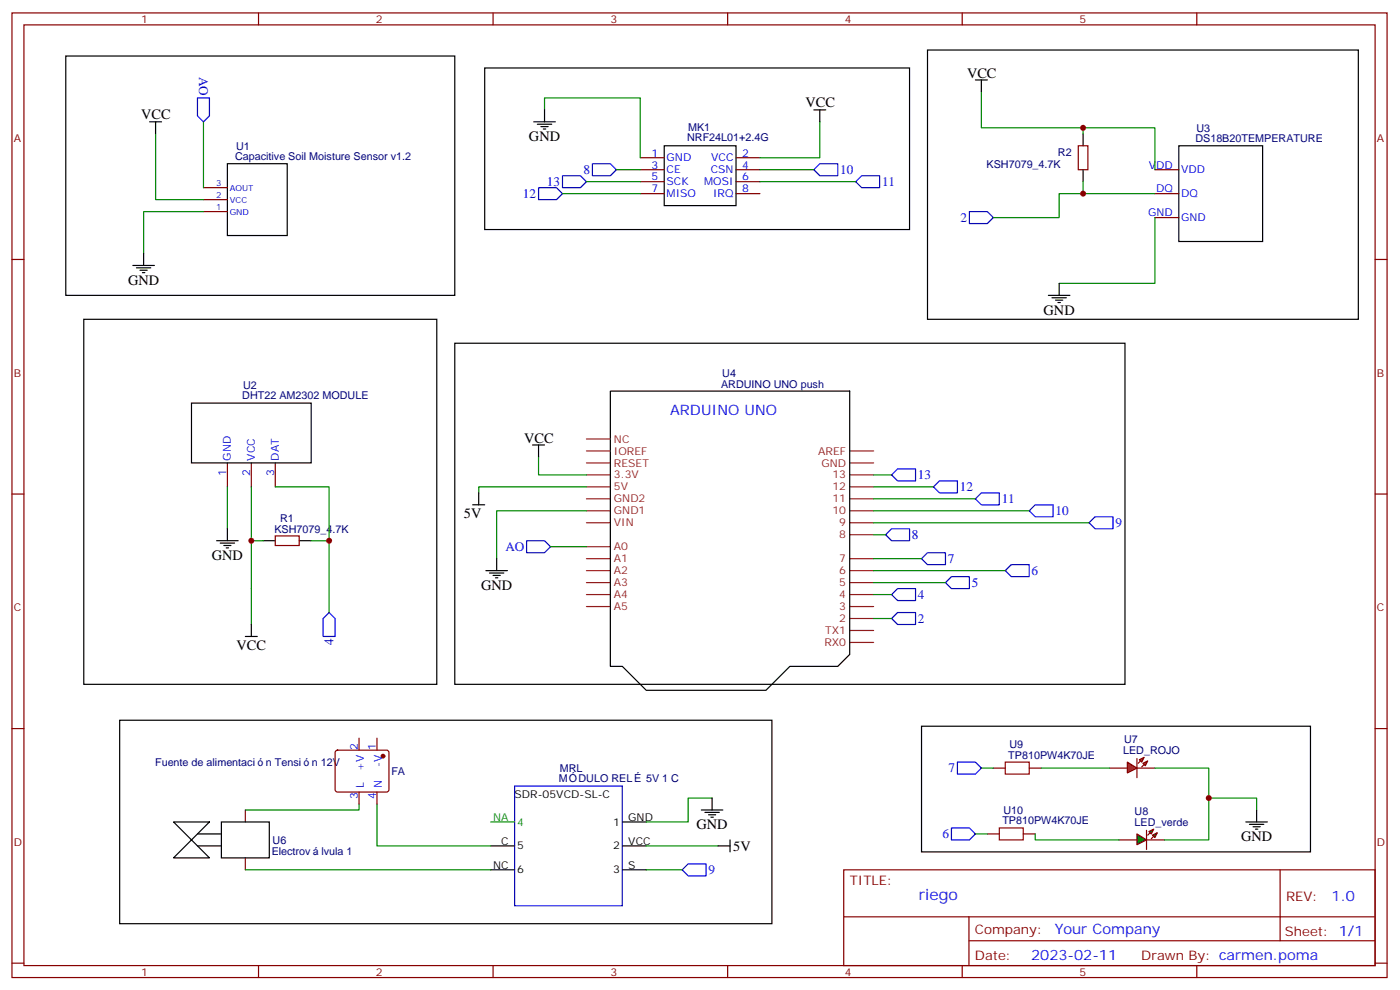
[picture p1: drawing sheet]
<svg xmlns="http://www.w3.org/2000/svg" width="413mm" height="292mm" viewBox="0 0 413 292" stroke-linecap="round" stroke-linejoin="round" font-family="sans-serif">
<g fill="none" stroke="#870000" stroke-width=".35">
<path d="M3.5 3.8h405.4v284.3h-405.4zM7.1 7.3h398.2v277.3h-398.2zM76.2 3.8v3.5M145.3 3.8v3.5M214.5 3.8v3.5M283.6 3.8v3.5M352.8 3.8v3.5M60 58.8h7M60 55.3h7M188.7 46.5h7.1M188.7 50h7.1M188.7 53.6h7.1"/>
<path d="M188.7 57.1h7.1M217 46.5h7M217 50h7M217 53.6h7M217 57.1h7M317.9 43h2.8v7h-2.8zM340.4 50h7.1M340.4 57.1h7.1M3.5 76.5h3.6M60 62.4h7M340.4 64.1h7.1M405.3 76.5h3.6"/>
<path d="M67 136.5v7M74.1 136.5v7M81.1 136.5v7M3.5 145.6h3.6M81.1 158h7.1v2.8h-7.1zM405.3 145.6h3.6M3.5 214.8h3.6M105.8 217.6v3.5M111.1 217.6v3.5M405.3 214.8h3.6M72.3 238.8v3.5M99 221.3l.5-.2h14.4l.5 .2 .3 .5v11l-.3 .5-.5 .2h-14.4l-.5-.3-.2-.4v-11z"/>
<path d="M105.8 233.5v3.5M111.1 233.5v3.5M335.1 226.4h5.3M72.3 252.9v3.5M248.7 256.4h156.6v28.2h-156.6zM377.3 256.4v20.9M248.7 270.2h156.5M285.6 277.3h119.6M285.6 270.2v14.2M3.5 283.9h3.6M76.2 284.6v3.5M145.3 284.6v3.5"/>
<path d="M214.5 284.6v3.5M283.6 284.6v3.5M352.8 284.6v3.5M405.3 283.9h3.6"/>
</g>
<g fill="none" stroke="#000" stroke-width=".35">
<path d="M19.4 16.5h114.7v70.6h-114.7zM273.4 14.7h127v79.4h-127zM142.9 20h125.2v47.7h-125.2zM319.3 39.4v3.6M67 48.3h17.7v21.1h-17.7zM195.8 43h21.2v17.6h-21.2zM319.3 50v3.6M347.5 43h24.7v28.2h-24.7zM24.7 94.1h104.1v107.6h-104.1zM56.4 118.8h35.3v17.7h-35.3zM134.1 101.2h197.5v100.5h-197.5zM179.9 115.3h70.6v77.6l-3.6 3.5h-14.1l-7 7.1h-35.3l-7.1-7.1h-3.5z"/>
<path d="M77.6 159.4h3.5M88.2 159.4h3.5M35.3 212.3h192.2v60h-192.2zM51.2 242.3l10.5 10.6h-10.5l10.5-10.6zM58.2 249.3h7.1M58.2 245.8h7.1M65.3 242.3h14.1v10.6h-14.1zM144.6 256.4h7.1M144.6 249.3h7.1M183.4 256.4h7.1M183.4 249.3h7.1M183.4 242.3h7.1"/>
</g>
<g fill="none" stroke="#008700" stroke-width=".35">
<path d="M45.9 39.4v19.4h14.1M60 35.9v19.4M160.5 32.4v-3.5h28.2v17.6M241.7 35.9v10.6h-17.7M289.3 27.1v10.6h51.1v12.3M319.3 37.7v1.7M165.8 57.1h22.9M172.9 53.6h15.8M181.7 50h7M224 50h15.9M224 53.6h28.2M319.3 53.6v3.5"/>
<path d="M340.4 57.1h-28.2v7h-19.4M60 62.4h-17.7v12.3M340.4 64.1v19.4h-28.2M158.7 134.7v5.3h14.2M257.5 140h5.3M67 143.5v12.4M74.1 159.4h3.5M74.1 143.5v40.6M81.1 143.5h15.9v37.1M91.7 159.4h5.3M172.9 150.6h-26.5v14.1M172.9 143.5h-31.8v1.8"/>
<path d="M257.5 157.6h3.6M257.5 143.5h17.7M257.5 147h30M257.5 150.6h45.9M257.5 154.1h63.5M257.5 175.3h5.3M257.5 171.7h21.2M257.5 182.3h5.3M105.8 237v1.8h-33.5M111.1 237v12.3h33.5M209.9 235.2h-7.1v7.1h-12.3M72.3 256.4h72.3"/>
<path d="M190.5 249.3h21.2M190.5 256.4h10.6"/>
</g>
<g fill="none" stroke="#00f" stroke-width=".35">
<path d="M58.2 28.9h3.5v5.2l-1.7 1.8-1.8-1.8zM158.7 55.3h5.3l1.8 1.8-1.8 1.7h-5.3zM165.8 51.8h5.3l1.8 1.8-1.8 1.7h-5.3zM174.6 48.3h5.3l1.8 1.7-1.8 1.8h-5.3zM239.9 50l1.8-1.7h5.2v3.5h-5.2zM252.2 53.6l1.8-1.8h5.3v3.5h-5.3zM285.8 62.4h5.2l1.8 1.7-1.8 1.8h-5.2zM262.8 140l1.8-1.8h5.3v3.5h-5.3zM261.1 157.6l1.7-1.7h5.3v3.5h-5.3zM275.2 143.5l1.7-1.8h5.3v3.6h-5.3zM287.5 147l1.8-1.7h5.3v3.5h-5.3zM303.4 150.6l1.8-1.8h5.2v3.5h-5.2z"/>
<path d="M321 154.1l1.8-1.8h5.3v3.6h-5.3zM262.8 175.3l1.8-1.8h5.3v3.5h-5.3zM278.7 171.7l1.8-1.7h5.3v3.5h-5.3zM97 180.6l1.8 1.7v5.3h-3.6v-5.3zM262.8 182.3l1.8-1.7h5.3v3.5h-5.3zM151.7 231.7h31.7v35.3h-31.7zM202.8 254.6h5.3v3.6h-5.3l-1.7-1.8z"/>
</g>
<g fill="none" stroke="#8c2424" stroke-width=".35">
<path d="M172.9 140h7M172.9 136.5h7M172.9 132.9h7M172.9 129.4h7M250.5 140h7M250.5 136.5h7M250.5 132.9h7M172.9 154.1h7M172.9 150.6h7M172.9 147h7M172.9 143.5h7M250.5 157.6h7"/>
<path d="M250.5 154.1h7M250.5 150.6h7M250.5 147h7M250.5 143.5h7M172.9 178.8h7M172.9 175.3h7M172.9 171.7h7M172.9 168.2h7M172.9 164.7h7M172.9 161.1h7M250.5 178.8h7M250.5 175.3h7"/>
<path d="M250.5 171.7h7M250.5 168.2h7M250.5 164.7h7M250.5 189.4h7M250.5 185.8h7M250.5 182.3h7"/>
</g>
<path d="M144.6 242.3h7.1" fill="none" stroke="#0c0" stroke-width=".35"/>
<circle cx="112.9" cy="222.9" r=".53" fill="#870000" stroke="#870000" stroke-width=".35"/>
<path d="M336.9 225l1.4-.7-.7 1.4z" fill="#f00" stroke="#870000" stroke-width=".35"/>
<path d="M336.5 226.1l.8-.7z" fill="#870000" stroke="#870000" stroke-width=".35"/>
<path d="M335.8 223.9l1.5-.7-.8 1.4z" fill="#f00" stroke="#870000" stroke-width=".35"/>
<path d="M335.5 225l.7-.7z" fill="#870000" stroke="#870000" stroke-width=".35"/>
<g fill="#f00" stroke="#870000" stroke-width=".35">
<path d="M335.1 223.6v5.6z"/>
<path d="M332.3 224.6l2.8 1.8-2.8 1.4z"/>
</g>
<path d="M327 226.4h5.3M338 247.6h5.3" fill="none" stroke="#870000" stroke-width=".35"/>
<path d="M339.7 246.2l1.4-.7-.7 1.4z" fill="#060" stroke="#870000" stroke-width=".35"/>
<path d="M339.4 247.2l.7-.7z" fill="#870000" stroke="#870000" stroke-width=".35"/>
<path d="M338.7 245.1l1.4-.7-.7 1.4z" fill="#060" stroke="#870000" stroke-width=".35"/>
<path d="M338.3 246.2l.7-.7z" fill="#870000" stroke="#870000" stroke-width=".35"/>
<path d="M338 244.8v5.6z" fill="#f00" stroke="#870000" stroke-width=".35"/>
<path d="M335.1 245.8l2.9 1.8-2.9 1.4z" fill="#060" stroke="#870000" stroke-width=".35"/>
<path d="M292.8 226.4h3.5M303.4 226.4h3.5M291 245.8h3.6M301.6 245.8h3.6M329.8 247.6h5.3" fill="none" stroke="#870000" stroke-width=".35"/>
<path d="M296.3 224.6h7.1v3.6h-7.1zM294.6 244.1h7v3.5h-7z" fill="none" stroke="#a10000" stroke-width=".35"/>
<path d="M162.3 161.1h10.6M257.5 164.7h14.1M257.5 168.2h38.8M289.3 226.4h3.5M306.9 226.4h20.1M340.4 226.4h15.9v21.2h-13M356.3 235.2h14.1v3.6M287.5 245.8h3.5M305.2 245.8v1.8h24.6" fill="none" stroke="#008700" stroke-width=".35"/>
<path d="M155.2 159.4h5.3l1.8 1.7-1.8 1.8h-5.3zM271.6 164.7l1.8-1.8h5.3v3.5h-5.3zM298.1 166.4h5.3v3.6h-5.3l-1.8-1.8zM282.2 224.6h5.3l1.8 1.8-1.8 1.8h-5.3zM280.5 244.1h5.3l1.7 1.7-1.7 1.8h-5.3z" fill="none" stroke="#00f" stroke-width=".35"/>
<g fill="none" stroke="#000" stroke-width=".35">
<path d="M44.1 35.9h3.5M45.9 35.9v3.5M157.3 35.9h6.4M158.4 36.6h4.2M159.5 37.3h2.1M160.2 38h.7M160.5 32.4v3.5M239.9 32.4h3.5M241.7 32.4v3.5M287.5 23.6h3.5M289.3 23.6v3.5M39.2 78.2h6.3"/>
<path d="M40.2 79h4.2M41.3 79.7h2.1M42.3 74.7v3.5M42 80.4h.7M309 87.1h6.4M310.1 87.8h4.2M311.1 88.5h2.2M311.9 89.2h.7M312.2 83.5v3.6M157 131.2h3.5M158.7 131.2v3.5M63.9 159.4h6.3"/>
<path d="M67 155.9v3.5M139.3 148.8h3.6M141.1 145.3v3.5M64.9 160.1h4.2M66 160.8h2.1M66.7 161.5h.7M143.2 168.2h6.4M144.3 168.9h4.2M145.3 169.6h2.2M146 170.3h.8M146.4 164.7v3.5M72.3 187.6h3.5"/>
<path d="M74.1 184.1v3.5M271.6 214.1h114.7v37h-114.7zM206.7 238.8h6.4M207.8 239.5h4.2M209.9 235.2v3.6M370.4 238.8v3.5M208.8 240.2h2.2M209.5 240.9h.8M211.7 249.3h3.5M215.2 247.6v3.5M367.2 242.3h6.4M368.3 243h4.2"/>
<path d="M369.4 243.7h2.1M370.1 244.4h.7"/>
</g>
<g fill="#c00">
<circle cx="319.3" cy="37.7" r=".88"/>
<circle cx="74.1" cy="159.4" r=".88"/>
<circle cx="319.3" cy="57.1" r=".88"/>
<circle cx="97" cy="159.4" r=".88"/>
<circle cx="356.3" cy="235.2" r=".88"/>
</g>
<text font-size="4.6" fill="#00f" x="270.8" y="265.4">riego</text>
<g font-size="4.2">
<text x="285" y="22.9">VCC</text>
<text x="41.6" y="35.2">VCC</text>
<text x="237.4" y="31.7">VCC</text>
<text x="155.9" y="41.6">GND</text>
<text x="37.7" y="83.9">GND</text>
<text x="307.6" y="92.7">GND</text>
<text x="154.5" y="130.5">VCC</text>
<text x="136.8" y="152.6">5V</text>
<text x="62.4" y="165">GND</text>
<text x="141.8" y="173.8">GND</text>
<text x="69.7" y="191.5">VCC</text>
<text x="205.3" y="244.4">GND</text>
<text x="216.1" y="250.8">5V</text>
<text x="365.8" y="247.9">GND</text>
</g>
<g font-size="4.2" fill="#00f">
<text x="197.6" y="122.3">ARDUINO UNO</text>
<text x="392.5" y="265.7">1.0</text>
<text x="310.9" y="275.2">Your Company</text>
<text x="304" y="283">2023-02-11</text>
</g>
<g font-size="3.9" fill="#00f">
<text x="58.7" y="22.6" transform="rotate(90 58.7 22.6)">AO</text>
<text x="172" y="51.3">8</text>
<text x="247.6" y="51.3">10</text>
<text x="154.2" y="58.3">12</text>
<text x="161.2" y="54.8">13</text>
<text x="260" y="54.8">11</text>
<text x="283.1" y="65.4">2</text>
<text x="270.6" y="141.3">13</text>
<text x="282.9" y="144.8">12</text>
<text x="295.3" y="148.3">11</text>
<text x="311.1" y="151.9">10</text>
<text x="328.8" y="155.4">9</text>
<text x="268.8" y="159">8</text>
<text x="149" y="162.4">AO</text>
<text x="279.4" y="166">7</text>
<text x="286.5" y="173">5</text>
<text x="304.1" y="169.5">6</text>
<text x="270.6" y="176.5">4</text>
<text x="270.6" y="183.6">2</text>
<text x="98.3" y="190.2" transform="rotate(-90 98.3 190.2)">4</text>
<text x="279.6" y="227.7">7</text>
<text x="277.8" y="247.1">6</text>
<text x="208.8" y="257.7">9</text>
</g>
<g font-size="3.9" fill="#800">
<text x="250.5" y="261">TITLE:</text>
<text x="379.1" y="265.7">REV:</text>
<text x="287.4" y="275.2">Company:</text>
<text x="378.7" y="275.8">Sheet: 1/1</text>
<text x="287.4" y="282.9">Date:</text>
<text x="336.4" y="282.9">Drawn By: carmen.poma</text>
</g>
<g font-size="3.2" fill="#800">
<text x="41.6" y="6.8">1</text>
<text x="110.8" y="6.8">2</text>
<text x="179.9" y="6.8">3</text>
<text x="249.1" y="6.8">4</text>
<text x="318.2" y="6.8">5</text>
<text x="4.1" y="41.9">A</text>
<text x="405.9" y="41.9">A</text>
<text x="4.1" y="111.1">B</text>
<text x="405.9" y="111.1">B</text>
<text x="4.1" y="180.2">C</text>
<text x="405.9" y="180.2">C</text>
<text x="4.1" y="249.3">D</text>
<text x="405.9" y="249.3">D</text>
<text x="41.6" y="287.6">1</text>
<text x="110.8" y="287.6">2</text>
<text x="179.9" y="287.6">3</text>
<text x="249.1" y="287.6">4</text>
<text x="318.2" y="287.6">5</text>
</g>
<g font-size="3.2" fill="#000080">
<text x="202.6" y="41.7">NRF24L01+2.4G</text>
<text x="202.8" y="38.7">MK1</text>
<text x="352.4" y="41.9">DS18B20TEMPERATURE</text>
<text x="352.7" y="38.8">U3</text>
<text x="69.3" y="47.2">Capacitive Soil Moisture Sensor v1.2</text>
<text x="69.6" y="44.2">U1</text>
<text x="311.9" y="45.9">R2</text>
<text x="290.8" y="49.4">KSH7079_4.7K</text>
<text x="212.9" y="111.1">U4</text>
<text x="71.4" y="117.8">DHT22 AM2302 MODULE</text>
<text x="71.7" y="114.7">U2</text>
<text x="212.6" y="114.2">ARDUINO UNO push</text>
<text x="82.6" y="153.7">R1</text>
<text x="80.9" y="157">KSH7079_4.7K</text>
<text x="297.6" y="220.5">U9</text>
<text x="331.3" y="219.1">U7</text>
<text x="45.7" y="225.9">Fuente de alimentaci</text>
<text x="78.4" y="225.9">n Tensi</text>
<text x="92" y="225.9">n 12V</text>
<text x="165" y="227.6">MRL</text>
<text x="297.2" y="223.6">TP810PW4K70JE</text>
<text x="331" y="222.2">LED_ROJO</text>
<text x="115.4" y="228.4">FA</text>
<text x="164.7" y="230.6">M</text>
<text x="170.5" y="230.6">DULO REL</text>
<text x="190.5" y="230.6">5V 1 C</text>
<text x="295.8" y="239.9">U10</text>
<text x="295.5" y="243">TP810PW4K70JE</text>
<text x="334.4" y="243.3">LED_verde</text>
<text x="334.4" y="240.3">U8</text>
<text x="80.1" y="251.9">Electrov</text>
<text x="80.4" y="248.8">U6</text>
<text x="94.7" y="251.9">lvula 1</text>
</g>
<g font-size="3.2" fill="#00f">
<text x="192" y="46.1">1</text>
<text x="196.5" y="47.6">GND</text>
<text x="209.7" y="47.6">VCC</text>
<text x="218.7" y="46.1">2</text>
<text x="192" y="49.7">3</text>
<text x="192" y="53.2">5</text>
<text x="196.5" y="51.1">CE</text>
<text x="209.5" y="51.1">CSN</text>
<text x="218.7" y="49.7">4</text>
<text x="218.7" y="53.2">6</text>
<text x="338.7" y="49.7">VDD</text>
<text x="348.2" y="51.1">VDD</text>
<text x="192" y="56.7">7</text>
<text x="196.5" y="54.6">SCK</text>
<text x="196.5" y="58.1">MISO</text>
<text x="207.6" y="54.6">MOSI</text>
<text x="210.2" y="58.1">IRQ</text>
<text x="218.7" y="56.7">8</text>
<text x="340.8" y="56.7">DQ</text>
<text x="348.2" y="58.1">DQ</text>
<text x="338.4" y="63.8">GND</text>
<text x="348.2" y="65.2">GND</text>
<text x="68.1" y="135.7" transform="rotate(-90 68.1 135.7)">GND</text>
<text x="75.1" y="135.7" transform="rotate(-90 75.1 135.7)">VCC</text>
<text x="82.2" y="135.7" transform="rotate(-90 82.2 135.7)">DAT</text>
<text x="66.7" y="140.2" transform="rotate(-90 66.7 140.2)">1</text>
<text x="73.7" y="140.2" transform="rotate(-90 73.7 140.2)">2</text>
<text x="80.8" y="140.2" transform="rotate(-90 80.8 140.2)">3</text>
<text x="105.5" y="220.9" transform="rotate(-90 105.5 220.9)">2</text>
<text x="110.8" y="220.9" transform="rotate(-90 110.8 220.9)">1</text>
<text x="107.2" y="227.2" transform="rotate(-90 107.2 227.2)">+V</text>
<text x="112.5" y="226" transform="rotate(-90 112.5 226)">-V</text>
<text x="107.2" y="232.2" transform="rotate(-90 107.2 232.2)">L</text>
<text x="112.5" y="232.2" transform="rotate(-90 112.5 232.2)">N</text>
<text x="105.5" y="235.7" transform="rotate(-90 105.5 235.7)">3</text>
<text x="110.8" y="235.7" transform="rotate(-90 110.8 235.7)">4</text>
</g>
<g font-size="3.2" fill="#8d2323">
<text x="181" y="130.5">NC</text>
<text x="181" y="137.5">RESET</text>
<text x="181" y="134">IOREF</text>
<text x="241.2" y="134">AREF</text>
<text x="242.1" y="137.5">GND</text>
<text x="181" y="141">3.3V</text>
<text x="245.4" y="141">13</text>
<text x="181" y="148.1">GND2</text>
<text x="181" y="144.6">5V</text>
<text x="245.4" y="148.1">11</text>
<text x="245.4" y="144.6">12</text>
<text x="181" y="155.2">VIN</text>
<text x="181" y="151.6">GND1</text>
<text x="245.4" y="151.6">10</text>
<text x="247.4" y="155.2">9</text>
<text x="247.4" y="158.7">8</text>
<text x="181" y="165.7">A1</text>
<text x="181" y="162.2">A0</text>
<text x="247.4" y="165.7">7</text>
<text x="181" y="172.8">A3</text>
<text x="181" y="169.3">A2</text>
<text x="247.4" y="172.8">5</text>
<text x="247.4" y="169.3">6</text>
<text x="181" y="179.8">A5</text>
<text x="181" y="176.3">A4</text>
<text x="247.4" y="179.8">3</text>
<text x="247.4" y="176.3">4</text>
<text x="247.4" y="183.4">2</text>
<text x="243" y="190.4">RX0</text>
<text x="243.3" y="186.9">TX1</text>
</g>
<g font-size="3.2">
<text x="151.7" y="235.2">SDR-05VCD-SL-C</text>
<text x="180.7" y="243.3">1</text>
<text x="185.2" y="241.9">GND</text>
<text x="147.7" y="249">C</text>
<text x="152.4" y="250.4">5</text>
<text x="180.7" y="250.4">2</text>
<text x="185.2" y="249">VCC</text>
<text x="145.3" y="256">NC</text>
<text x="152.4" y="257.5">6</text>
<text x="180.7" y="257.5">3</text>
<text x="185.2" y="256">S</text>
</g>
<g font-size="3.2" fill="#0c0">
<text x="145.4" y="241.9">NA</text>
<text x="152.4" y="243.3">4</text>
</g>
<g font-size="2.5" fill="#00f">
<text x="63.7" y="58.5">2</text>
<text x="63.7" y="55">3</text>
<text x="67.7" y="59.9">VCC</text>
<text x="67.7" y="56.4">AOUT</text>
<text x="63.7" y="62">1</text>
<text x="67.7" y="63.4">GND</text>
</g>
</svg>
